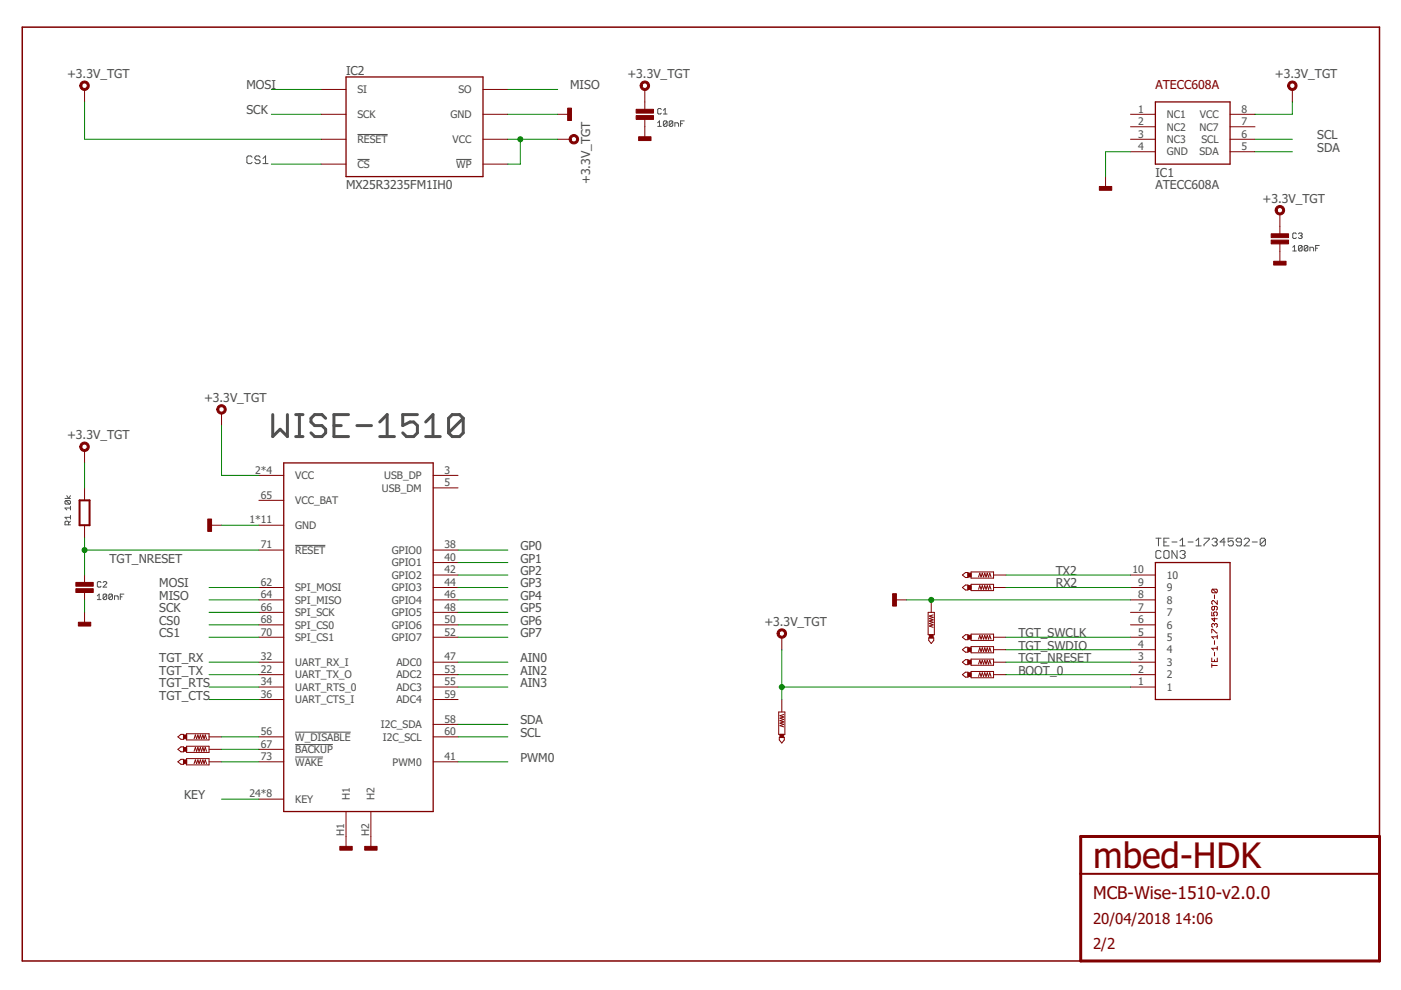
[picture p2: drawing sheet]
<svg xmlns="http://www.w3.org/2000/svg" width="297mm" height="210mm" viewBox="0 0 297 210" stroke-linecap="round" stroke-linejoin="round" font-family="sans-serif">
<g fill="none" stroke="#505050" stroke-width=".63">
<path d="M57.8 87.9v4.7l1.6-1.6 1.5 1.6v-4.7M62.7 92.6h1.5M62.7 87.9h1.5M63.5 87.9v4.7M69 88.7l-.7-.8h-1.6l-.8 .8v.8l.8 .7h1.6l.7 .8v.8l-.7 .8h-1.6l-.8-.8M70.8 90.2h1.5M73.9 87.9h-3.1v4.7h3.1M75.7 90.2h3.1M80.5 92.6h3.1M80.5 89.5l1.6-1.6v4.7M88.5 87.9h-3.1v2.3l1.5-.7h.8l.8 .7v1.6l-.8 .8h-1.5l-.8-.8M90.3 92.6h3"/>
<path d="M90.3 89.5l1.5-1.6v4.7M98.2 88.7v3.1l-.8 .8h-1.5l-.8-.8M98.2 88.7l-.8-.8h-1.5l-.8 .8v3.1M98.2 88.7l-3.1 3.1"/>
</g>
<g fill="none" stroke="#505050" stroke-width=".21">
<path d="M53.4 33.3l-.2-.2h-.6l-.3 .2v1.1l.3 .3h.6l.2-.3M55.1 33.3l-.2-.2h-.6l-.3 .2v.3l.3 .3h.6l.2 .2v.3l-.2 .3h-.6l-.3-.3M55.8 34.7h1M55.8 33.6l.5-.5v1.6M75.8 28.5h6.4M75.8 33.8h2.6M96.7 33.8h3.3M139.4 26l.4-.4v1.2M139.4 26.8h.8M140.2 23.2l-.2-.2h-.4l-.2 .2v.8l.2 .2h.4l.2-.2M140.7 24.2h.7M140.7 23.4l.3-.4v1.2"/>
<path d="M141.4 25.8v.8l-.2 .2h-.4l-.1-.2M141.4 25.8l-.2-.2h-.4l-.1 .2v.8M141.4 25.8l-.7 .8M142.6 25.8v.8l-.1 .2h-.4l-.2-.2M142.6 25.8l-.1-.2h-.4l-.2 .2v.8M142.6 25.8l-.7 .8M143.1 26.8v-.8h.6l.2 .2v.6M144.3 26.2h.4M145.1 25.6h-.8v1.2M274.1 52.4l.4-.4v1.2M274.1 53.2h.7M274.8 49.6l-.1-.2h-.4l-.2 .2v.8l.2 .2h.4l.1-.2"/>
<path d="M275.3 49.6l.2-.2h.4l.2 .2-.2 .4M275.7 50h.2M275.9 50l.2 .2-.2 .4h-.4l-.2-.2M276.1 52.2v.8l-.2 .2h-.4l-.2-.2M276.1 52.2l-.2-.2h-.4l-.2 .2v.8M276.1 52.2l-.8 .8M277.3 52.2v.8l-.2 .2h-.4l-.2-.2M277.3 52.2l-.2-.2h-.4l-.2 .2v.8M277.3 52.2l-.8 .8M277.7 53.2v-.8h.6l.2 .2v.6M278.9 52.6h.4M279.7 52h-.8v1.2"/>
<path d="M13.8 105.7h1.1M14 106.1h.8l.1 .2v.4l-.1 .2M14 106.1l-.2 .2v.4l.2 .2h.8M14 106.1l.8 .8M14.2 105.1l.3 .6 .4-.6M14.5 111.3v-.6l-.1-.2h-.4l-.2 .2v.6h1.1M14.9 107.7h-1.1l.4 .4M14.9 107.3v.8M14.9 109.3v.8M14.9 110.5l-.4 .4M14.9 109.7h-1.1l.4 .4M62.6 115.6h6.4"/>
<path d="M245.1 114.1h1.1M245.6 114.1v1.6M246.2 117l-.3-.3h-.6l-.2 .3v1.1l.2 .3h.6l.3-.3M246.8 114.9h.5M247 116.7h.6l.3 .3v1.1l-.3 .3h-.6l-.2-.3v-1.1zM247.9 114.1h-1.1v1.6h1.1M248.5 114.9h1.1M249.6 116.7v1.7l-1.1-1.7v1.7M250.2 117l.2-.3h.6l.3 .3v.3l-.3 .3M250.2 115.7h1.1M250.2 114.6l.5-.5v1.6M250.7 117.6h.3"/>
<path d="M251 117.6l.3 .2v.3l-.3 .3h-.6l-.2-.3M251.9 114.9h1.1M253.6 115.7h1.1M253.6 114.6l.5-.5v1.6M255.3 114.1h1.1v.3l-1.1 1.1v.2M257 114.4l.3-.3h.5l.3 .3v.2l-.3 .3M257.5 114.9h.3M257.8 114.9l.3 .3v.3l-.3 .2h-.5l-.3-.2M259.8 114.9h-1.1l.8-.8v1.6M261.5 114.1h-1.1v.8l.5-.3h.3l.3 .3v.6l-.3 .2h-.6l-.2-.2M263.2 114.9h-.8l-.3-.3v-.2l.3-.3h.5l.3 .3v1.1l-.3 .2h-.5l-.3-.2M263.8 114.4l.3-.3h.5l.3 .3v.2l-1.1 1.1h1.1"/>
<path d="M265.5 114.9h1.1M268.3 114.4l-.3-.3h-.5l-.3 .3v1.1M268.3 114.4v1.1l-.3 .2h-.5l-.3-.2M268.3 114.4l-1.1 1.1M20.6 126.3l.4-.3v1.1M20.6 127.1h.8M21.4 123.5l-.2-.2h-.4l-.2 .2v.8l.2 .2h.4l.2-.2M21.9 123.5l.2-.2h.3l.2 .2v.2l-.7 .8h.7M22.6 126.2v.7l-.2 .2h-.3l-.2-.2M22.6 126.2l-.2-.2h-.3l-.2 .2v.7M22.6 126.2l-.7 .7M23.9 126.2v.7l-.3 .2h-.3l-.2-.2"/>
<path d="M23.9 126.2l-.3-.2h-.3l-.2 .2v.7M23.9 126.2l-.8 .7M24.3 127.1v-.8h.6l.2 .2v.6M25.5 126.5h.4M26.3 126h-.8v1.1M62.6 155.2h11.8M62.6 157.9h8M62.6 160.5h5.9"/>
</g>
<path d="M292.5 177.4v-171.6h-287.8v198h224.4" fill="none" stroke="#800000" stroke-width=".32"/>
<path d="M229.1 177.4h63.4v26.4h-63.4z" fill="none" stroke="#800000" stroke-width=".63"/>
<path d="M16.9 106.1h2.1v5.3h-2.1zM229.1 185.3h63.4" fill="none" stroke="#800000" stroke-width=".42"/>
<g fill="none" stroke="#800000" stroke-width=".21">
<path d="M17.9 19v2.6M68.1 19h5.3M102.4 19h5.3M136.7 19v4.2M274 19v2.6M68.1 24.2h5.3M68.1 29.5h5.3M68.1 34.8h5.3M102.4 24.2h5.3M102.4 29.5h5.3M102.4 34.8h5.3M118.2 24.2h2.7"/>
<path d="M118.2 29.5h2.7M136.7 25.3v4.2M234.4 37.4v2.7M239.7 24.2h5.3M239.7 32.2h5.3M239.7 29.5h5.3M239.7 26.9h5.3M260.8 24.2h5.3M260.8 32.2h5.3M260.8 29.5h5.3M260.8 26.9h5.3M271.4 45.4v4.2"/>
<path d="M271.4 51.7v4.2M17.9 95.5v2.6M47 87.6v2.6M17.9 103.4v2.7M17.9 111.4v2.6M44.3 111.4h2.7M54.9 100.8h5.3M54.9 111.4h5.3M54.9 106.1h5.3M54.9 116.6h5.3M91.8 100.8h5.3M91.8 103.4h5.3"/>
<path d="M91.8 116.6h5.3M91.8 119.3h5.3M17.9 121.9v1.6M17.9 125.6v1.6M17.9 129.8v2.7M54.9 124.6h5.3M54.9 127.2h5.3M54.9 129.8h5.3M54.9 132.5h5.3M54.9 135.1h5.3M91.8 121.9h5.3M91.8 124.6h5.3"/>
<path d="M91.8 127.2h5.3M91.8 129.8h5.3M91.8 132.5h5.3M91.8 135.1h5.3M165.8 135.1v2.7M189.5 127.2h2.7M196.8 129.8h1.3v4.8h-1.3zM196.9 135.3h1.1v.5l-.6 .6-.5-.6zM197.4 127.2v2.6M197.8 130.4l-.8 .2 .8 .3-.8 .2 .8 .3-.8 .3 .8 .3-.8 .2 .8 .3-.8 .2 .8 .3M204 121.9l.7-.5h.5v1h-.5zM204 124.6l.7-.6h.5v1.1h-.5z"/>
<path d="M204 135.1l.7-.5h.5v1h-.5zM204 137.8l.7-.6h.5v1.1h-.5zM205.9 121.3h4.8v1.3h-4.8zM205.9 123.9h4.8v1.3h-4.8zM205.9 134.5h4.8v1.3h-4.8zM205.9 137.1h4.8v1.3h-4.8zM205.9 139.7h4.8v1.4h-4.8zM207.5 135.5l.2-.8 .3 .8 .3-.8 .2 .8 .3-.8 .3 .8 .2-.8 .3 .8 .2-.8 .3 .8M207.5 138.2l.2-.8 .3 .8 .3-.8 .2 .8 .3-.8 .3 .8 .2-.8 .3 .8 .2-.8 .3 .8M207.5 124.9l.2-.7 .3 .7 .3-.7 .2 .7 .3-.7 .3 .7 .2-.7 .3 .7 .2-.7 .3 .7M207.5 122.3l.2-.8 .3 .8 .3-.8 .2 .8 .3-.8 .3 .8 .2-.8 .3 .8 .2-.8 .3 .8M210.7 121.9h2.6"/>
<path d="M210.7 124.6h2.6M210.7 135.1h2.6M210.7 137.8h2.6M239.7 121.9h5.3M239.7 124.6h5.3M239.7 127.2h5.3M239.7 129.8h5.3M239.7 132.5h5.3M239.7 135.1h5.3M239.7 137.8h5.3M256.9 129.8v.8h.6l-.2-.4 .2-.4h.4l.2 .2v.4l-.2 .2M256.9 134.2v-.8l1.2 .8"/>
<path d="M256.9 139.5v.8h1.2v-.8M257.1 124.9l-.2 .2v.4l.2 .2h.8M257.1 124.9h.8l.2 .2v.4l-.2 .2M257.1 124.9l.8 .8M257.5 128.6v.5l-.2 .2-.4-.2v-.3l.2-.2h.8l.2 .2v.3l-.2 .2M257.5 132.4l-.2-.2-.4 .2v.4l.2 .2M257.5 132.4l.2-.2 .4 .2v.4l-.2 .2M257.5 126.1v.8M257.5 131v.8l-.6-.6h1.2M257.5 132.4v.2M257.5 135.8v.8M257.5 138.3v.8"/>
<path d="M257.5 139.9v.4M258.1 127.3v.8l-.8-.8-.4 .3v.3l.2 .2M258.1 134.6v.8M258.1 137.1v.7M258.1 137.5h-1.2l.4 .3M258.1 135h-1.2l.4 .4M37.7 156.2l.7-.5h.5v1.1h-.5zM37.7 158.9l.7-.6h.5v1.1h-.5zM39.6 155.6h4.7v1.3h-4.7zM39.6 158.2h4.7v1.3h-4.7zM41.1 156.6l.3-.8 .3 .8 .3-.8 .2 .8 .3-.8 .2 .8 .3-.8 .3 .8 .2-.8 .3 .8M41.1 159.3l.3-.8 .3 .8 .3-.8 .2 .8 .3-.8 .2 .8 .3-.8 .3 .8 .2-.8 .3 .8"/>
<path d="M44.3 156.2h2.7M44.3 158.9h2.7M54.9 140.4h5.3M54.9 143h5.3M54.9 145.7h5.3M54.9 148.3h5.3M54.9 156.2h5.3M54.9 158.9h5.3M91.8 140.4h5.3M91.8 143h5.3M91.8 145.7h5.3M91.8 148.3h5.3"/>
<path d="M91.8 153.6h5.3M91.8 156.2h5.3M165.1 151h1.3v4.7h-1.3zM165.2 156.4h1.1v.5l-.5 .6-.6-.6zM165.8 148.3v2.7M166.2 151.5l-.8 .2 .8 .3-.8 .3 .8 .2-.8 .3 .8 .3-.8 .2 .8 .3-.8 .3 .8 .2M204 140.4l.7-.5h.5v1h-.5zM204 143l.7-.5h.5v1.1h-.5zM205.9 142.4h4.8v1.3h-4.8zM207.5 140.8l.2-.8 .3 .8 .3-.8 .2 .8 .3-.8 .3 .8 .2-.8 .3 .8 .2-.8 .3 .8M207.5 143.4l.2-.8 .3 .8 .3-.8 .2 .8 .3-.8 .3 .8 .2-.8 .3 .8 .2-.8 .3 .8M210.7 140.4h2.6"/>
<path d="M210.7 143h2.6M239.7 140.4h5.3M239.7 143h5.3M239.7 145.7h5.3M256.9 141.1h1.2M256.9 140.7v.8M37.7 161.5l.7-.5h.5v1.1h-.5zM39.6 160.8h4.7v1.4h-4.7zM41.1 161.9l.3-.8 .3 .8 .3-.8 .2 .8 .3-.8 .2 .8 .3-.8 .3 .8 .2-.8 .3 .8M44.3 161.5h2.7M54.9 161.5h5.3M54.9 169.4h5.3"/>
<path d="M73.4 172.1v7.9M78.6 172.1v7.9M91.8 161.5h5.3"/>
</g>
<path d="M73.4 16.3h29v21.1h-29zM245 21.6h15.8v13.2h-15.8zM60.2 98.1h31.6v74h-31.6zM245 119.3h15.8v29h-15.8z" fill="none" stroke="#800000" stroke-width=".28"/>
<g fill="#800000" stroke="#800000" stroke-width=".21">
<path d="M46.1 86.2a1.01 1.01 0 0 1 1.7 0 1.01 1.01 0 0 1-.5 1.6 1.01 1.01 0 0 1-1.3-1h.4a.58 .58 0 0 1 .8-.6 .58 .58 0 0 1 .2 1 .58 .58 0 0 1-1-.2v-.2h-.4z" fill-rule="evenodd"/>
<path d="M273.4 17.4a1 1 0 0 1 1.5 .3 1 1 0 0 1-.7 1.4 1 1 0 0 1-1.2-.9h.4a.58 .58 0 0 1 .9-.5 .58 .58 0 0 1 .1 .9 .58 .58 0 0 1-.9-.2l-.1-.2h-.4z" fill-rule="evenodd"/>
<path d="M270.8 43.8a1 1 0 0 1 1.5 .3 1 1 0 0 1-.7 1.4 1 1 0 0 1-1.2-.9h.4a.58 .58 0 0 1 .8-.5 .58 .58 0 0 1 .1 .9 .58 .58 0 0 1-.9-.3v-.1h-.4z" fill-rule="evenodd"/>
<path d="M120.9 28.9a1 1 0 0 1 1.6 0 1 1 0 0 1-.5 1.6 1 1 0 0 1-1.3-1h.4a.58 .58 0 0 1 .8-.5 .58 .58 0 0 1 .1 1 .58 .58 0 0 1-.9-.3v-.2h-.4z" fill-rule="evenodd"/>
<path d="M17.1 17.6a1.01 1.01 0 0 1 1.6 0 1.01 1.01 0 0 1-.5 1.5 1.01 1.01 0 0 1-1.3-.9h.4a.58 .58 0 0 1 .8-.6 .58 .58 0 0 1 .2 .9 .58 .58 0 0 1-.9-.1l-.1-.2h-.4z" fill-rule="evenodd"/>
<path d="M136.1 17.4a1 1 0 0 1 1.5 .3 1 1 0 0 1-.7 1.4 1 1 0 0 1-1.2-.9h.4a.58 .58 0 0 1 .9-.5 .58 .58 0 0 1 .1 .9 .58 .58 0 0 1-.9-.2l-.1-.2h-.4z" fill-rule="evenodd"/>
<path d="M165 133.7a1 1 0 0 1 1.6 0 1 1 0 0 1-.5 1.6 1 1 0 0 1-1.3-1h.4a.58 .58 0 0 1 .8-.5 .58 .58 0 0 1 .1 1 .58 .58 0 0 1-.9-.3v-.2h-.4z" fill-rule="evenodd"/>
<path d="M17.1 94.1a1.01 1.01 0 0 1 1.6 0 1.01 1.01 0 0 1-.5 1.6 1.01 1.01 0 0 1-1.3-1h.4a.58 .58 0 0 1 .8-.6 .58 .58 0 0 1 .2 1 .58 .58 0 0 1-.9-.2l-.1-.2h-.4z" fill-rule="evenodd"/>
</g>
<g fill="#800000" stroke="#800000" stroke-width=".21">
<path d="M44 110h.9v2.7h-.9z"/>
<path d="M233.1 39.5h2.6v.8h-2.6z"/>
<path d="M269.5 49.6h3.7v.8h-3.7z"/>
<path d="M269.5 50.9h3.7v.8h-3.7z"/>
<path d="M270 55.4h2.7v.8h-2.7z"/>
<path d="M120.4 22.9h.8v2.6h-.8z"/>
<path d="M134.9 23.2h3.7v.8h-3.7z"/>
<path d="M134.9 24.5h3.7v.8h-3.7z"/>
<path d="M135.4 29h2.6v.8h-2.6z"/>
<path d="M189.3 125.9h.8v2.6h-.8z"/>
<path d="M205.2 134.7h.7v.8h-.7z"/>
<path d="M205.2 137.4h.7v.8h-.7z"/>
<path d="M205.2 140h.7v.8h-.7z"/>
<path d="M205.2 124.2h.7v.8h-.7z"/>
<path d="M205.2 121.5h.7v.8h-.7z"/>
<path d="M205.2 142.6h.7v.8h-.7z"/>
<path d="M38.9 155.8h.7v.8h-.7z"/>
<path d="M38.9 158.5h.7v.8h-.7z"/>
<path d="M38.9 161.1h.7v.8h-.7z"/>
<path d="M165.4 155.7h.8v.7h-.8z"/>
<path d="M72.1 179.5h2.6v.8h-2.6z"/>
<path d="M77.3 179.5h2.6v.8h-2.6z"/>
<path d="M197 134.6h.8v.7h-.8z"/>
<path d="M16.1 123.5h3.7v.8h-3.7z"/>
<path d="M16.1 124.8h3.7v.8h-3.7z"/>
<path d="M16.6 131.9h2.6v.8h-2.6z"/>
</g>
<g fill="none" stroke="#008000" stroke-width=".21">
<path d="M57.5 19h10.6M107.7 19h10.5M17.9 21.6v7.9h50.2M57.5 24.2h10.6M57.5 34.8h10.6M107.7 24.2h10.5M107.7 29.5h10.5M110.3 29.5v5.3h-2.6M239.7 32.2h-5.3v5.2M266.1 29.5h7.9M266.1 32.2h7.9M274 21.6v2.6h-7.9"/>
<path d="M17.9 98.1v5.3M47 90.2v10.6h7.9M17.9 114v7.9M17.9 116.6h37M47 111.4h7.9M97.1 116.6h10.6M97.1 119.3h10.6M17.9 127.2v2.6M44.3 127.2h10.6M44.3 124.6h10.6M44.3 132.5h10.6M44.3 129.8h10.6"/>
<path d="M44.3 135.1h10.6M97.1 127.2h10.6M97.1 124.6h10.6M97.1 132.5h10.6M97.1 129.8h10.6M97.1 135.1h10.6M97.1 121.9h10.6M165.8 137.8v10.5M192.2 127.2h47.5M213.3 124.6h26.4M213.3 135.1h26.4M213.3 121.9h26.4"/>
<path d="M213.3 137.8h26.4M44.3 145.7h10.6M44.3 140.4h10.6M44.3 143h10.6M44.3 148.3h10.6M47 156.2h7.9M47 158.9h7.9M97.1 145.7h10.6M97.1 156.2h10.6M97.1 153.6h10.6M97.1 140.4h10.6M97.1 143h10.6"/>
<path d="M165.8 145.7h73.9M213.3 140.4h26.4M213.3 143h26.4M47 161.5h7.9M47 169.4h7.9M97.1 161.5h10.6"/>
</g>
<g fill="#008000" stroke="#008000" stroke-width=".21">
<circle cx="110.3" cy="29.5" r=".53"/>
<circle cx="165.8" cy="145.7" r=".53"/>
<circle cx="197.4" cy="127.2" r=".53"/>
<circle cx="17.9" cy="116.6" r=".53"/>
</g>
<text font-size="7.5" fill="#800000" x="231.8" y="184">mbed-HDK</text>
<text font-size="3.7" fill="#800000" x="231.8" y="190.6">MCB-Wise-1510-v2.0.0</text>
<g font-size="3.2" fill="#800000">
<text x="231.8" y="195.8">20/04/2018</text>
<text x="249.1" y="195.8">14:06</text>
<text x="231.8" y="201.1">2/2</text>
</g>
<g font-size="2.6" fill="#505050">
<text x="14.2" y="16.6">+3.3V_TGT</text>
<text x="73.4" y="15.8">IC2</text>
<text x="133" y="16.6">+3.3V_TGT</text>
<text x="270.3" y="16.6">+3.3V_TGT</text>
<text x="52.2" y="19">MOSI</text>
<text x="120.9" y="19">MISO</text>
<text x="52.2" y="24.2">SCK</text>
<text x="279.3" y="29.5">SCL</text>
<text x="279.3" y="32.2">SDA</text>
<text x="73.4" y="40.1">MX25R3235FM1IH0</text>
<text x="125.1" y="39.1" transform="rotate(-90 125.1 39.1)">+3.3V_TGT</text>
<text x="245" y="40.1">ATECC608A</text>
<text x="245" y="37.4">IC1</text>
<text x="267.7" y="43">+3.3V_TGT</text>
<text x="43.3" y="85.2">+3.3V_TGT</text>
<text x="14.2" y="93.1">+3.3V_TGT</text>
<text x="23.2" y="119.3">TGT_NRESET</text>
<text x="110.3" y="116.6">GP0</text>
<text x="110.3" y="119.3">GP1</text>
<text x="33.8" y="124.6">MOSI</text>
<text x="110.3" y="121.9">GP2</text>
<text x="110.3" y="124.6">GP3</text>
<text x="223.8" y="121.9">TX2</text>
<text x="223.8" y="124.6">RX2</text>
<text x="33.8" y="129.8">SCK</text>
<text x="33.8" y="127.2">MISO</text>
<text x="110.3" y="127.2">GP4</text>
<text x="110.3" y="129.8">GP5</text>
<text x="33.8" y="132.5">CS0</text>
<text x="33.8" y="135.1">CS1</text>
<text x="110.3" y="132.5">GP6</text>
<text x="110.3" y="135.1">GP7</text>
<text x="162.1" y="132.7">+3.3V_TGT</text>
<text x="215.9" y="135.1">TGT_SWCLK</text>
<text x="215.9" y="137.8">TGT_SWDIO</text>
<text x="33.8" y="140.4">TGT_RX</text>
<text x="33.8" y="143">TGT_TX</text>
<text x="110.3" y="140.4">AIN0</text>
<text x="110.3" y="143">AIN2</text>
<text x="215.9" y="140.4">TGT_NRESET</text>
<text x="215.9" y="143">BOOT_0</text>
<text x="33.8" y="145.7">TGT_RTS</text>
<text x="33.8" y="148.3">TGT_CTS</text>
<text x="110.3" y="145.7">AIN3</text>
<text x="110.3" y="153.6">SDA</text>
<text x="110.3" y="161.5">PWM0</text>
<text x="110.3" y="156.2">SCL</text>
<text x="39" y="169.4">KEY</text>
</g>
<text font-size="2.6" fill="#800000" x="245" y="19">ATECC608A</text>
<g font-size="2.2" fill="#505050">
<text x="75.8" y="19.8">SI</text>
<text x="97.2" y="19.8">SO</text>
<text x="241.3" y="23.9">1</text>
<text x="263.2" y="23.9">8</text>
<text x="75.8" y="25">SCK</text>
<text x="95.5" y="25">GND</text>
<text x="241.3" y="26.5">2</text>
<text x="241.3" y="29.2">3</text>
<text x="247.4" y="25">NC1</text>
<text x="247.4" y="27.7">NC2</text>
<text x="254.4" y="27.7">NC7</text>
<text x="254.4" y="25">VCC</text>
<text x="263.2" y="29.2">6</text>
<text x="263.2" y="26.5">7</text>
<text x="75.8" y="30.3">RESET</text>
<text x="75.8" y="35.6">CS</text>
<text x="96" y="30.3">VCC</text>
<text x="96.7" y="35.6">WP</text>
<text x="241.3" y="31.8">4</text>
<text x="247.4" y="33">GND</text>
<text x="247.4" y="30.3">NC3</text>
<text x="254.3" y="33">SDA</text>
<text x="254.7" y="30.3">SCL</text>
<text x="263.2" y="31.8">5</text>
<text x="54.1" y="100.4">2*4</text>
<text x="62.6" y="101.6">VCC</text>
<text x="81.5" y="101.6">USB_DP</text>
<text x="94.3" y="100.4">3</text>
<text x="55.3" y="105.7">65</text>
<text x="62.6" y="106.9">VCC_BAT</text>
<text x="81" y="104.2">USB_DM</text>
<text x="94.3" y="103.1">5</text>
<text x="52.9" y="111">1*11</text>
<text x="62.6" y="112.1">GND</text>
<text x="55.3" y="116.3">71</text>
<text x="62.6" y="117.4">RESET</text>
<text x="83.1" y="117.4">GPIO0</text>
<text x="94.3" y="116.3">38</text>
<text x="94.3" y="118.9">40</text>
<text x="55.3" y="124.2">62</text>
<text x="62.6" y="125.3">SPI_MOSI</text>
<text x="83.1" y="120.1">GPIO1</text>
<text x="83.1" y="122.7">GPIO2</text>
<text x="83.1" y="125.4">GPIO3</text>
<text x="94.3" y="121.5">42</text>
<text x="94.3" y="124.2">44</text>
<text x="240.1" y="121.5">10</text>
<text x="241.3" y="124.2">9</text>
<text x="247.4" y="125.4">9</text>
<text x="247.4" y="122.7">10</text>
<text x="55.3" y="126.8">64</text>
<text x="55.3" y="129.5">66</text>
<text x="62.6" y="128">SPI_MISO</text>
<text x="62.6" y="130.6">SPI_SCK</text>
<text x="83.1" y="128">GPIO4</text>
<text x="83.1" y="130.6">GPIO5</text>
<text x="94.3" y="126.8">46</text>
<text x="94.3" y="129.5">48</text>
<text x="241.3" y="129.5">7</text>
<text x="241.3" y="126.8">8</text>
<text x="247.4" y="130.6">7</text>
<text x="247.4" y="128">8</text>
<text x="55.3" y="132.1">68</text>
<text x="55.3" y="134.7">70</text>
<text x="62.6" y="133.3">SPI_CS0</text>
<text x="62.6" y="135.9">SPI_CS1</text>
<text x="83.1" y="133.3">GPIO6</text>
<text x="83.1" y="135.9">GPIO7</text>
<text x="94.3" y="132.1">50</text>
<text x="94.3" y="134.7">52</text>
<text x="241.3" y="137.4">4</text>
<text x="241.3" y="134.7">5</text>
<text x="241.3" y="132.1">6</text>
<text x="247.4" y="135.9">5</text>
<text x="247.4" y="133.3">6</text>
<text x="55.3" y="140">32</text>
<text x="55.3" y="142.7">22</text>
<text x="62.6" y="141.2">UART_RX_I</text>
<text x="62.6" y="143.8">UART_TX_O</text>
<text x="84" y="141.2">ADC0</text>
<text x="84" y="143.8">ADC2</text>
<text x="94.3" y="140">47</text>
<text x="94.3" y="142.7">53</text>
<text x="241.3" y="142.7">2</text>
<text x="241.3" y="140">3</text>
<text x="247.4" y="143.8">2</text>
<text x="247.4" y="141.2">3</text>
<text x="247.4" y="138.6">4</text>
<text x="55.3" y="145.3">34</text>
<text x="55.3" y="147.9">36</text>
<text x="62.6" y="146.5">UART_RTS_0</text>
<text x="62.6" y="149.1">UART_CTS_I</text>
<text x="84" y="146.5">ADC3</text>
<text x="84" y="149.1">ADC4</text>
<text x="94.3" y="145.3">55</text>
<text x="94.3" y="147.9">59</text>
<text x="241.3" y="145.3">1</text>
<text x="247.4" y="146.5">1</text>
<text x="55.3" y="155.9">56</text>
<text x="80.8" y="154.4">I2C_SDA</text>
<text x="94.3" y="153.2">58</text>
<text x="94.3" y="155.9">60</text>
<text x="55.3" y="158.5">67</text>
<text x="55.3" y="161.1">73</text>
<text x="62.6" y="157">W_DISABLE</text>
<text x="62.6" y="159.7">BACKUP</text>
<text x="81.2" y="157">I2C_SCL</text>
<text x="94.3" y="161.1">41</text>
<text x="62.6" y="162.3">WAKE</text>
<text x="83.3" y="162.3">PWM0</text>
<text x="52.9" y="169.1">24*8</text>
<text x="62.6" y="170.2">KEY</text>
<text x="74.2" y="169.6" transform="rotate(-90 74.2 169.6)">H1</text>
<text x="79.4" y="169.6" transform="rotate(-90 79.4 169.6)">H2</text>
<text x="73" y="177.2" transform="rotate(-90 73 177.2)">H1</text>
<text x="78.3" y="177.2" transform="rotate(-90 78.3 177.2)">H2</text>
</g>
</svg>
